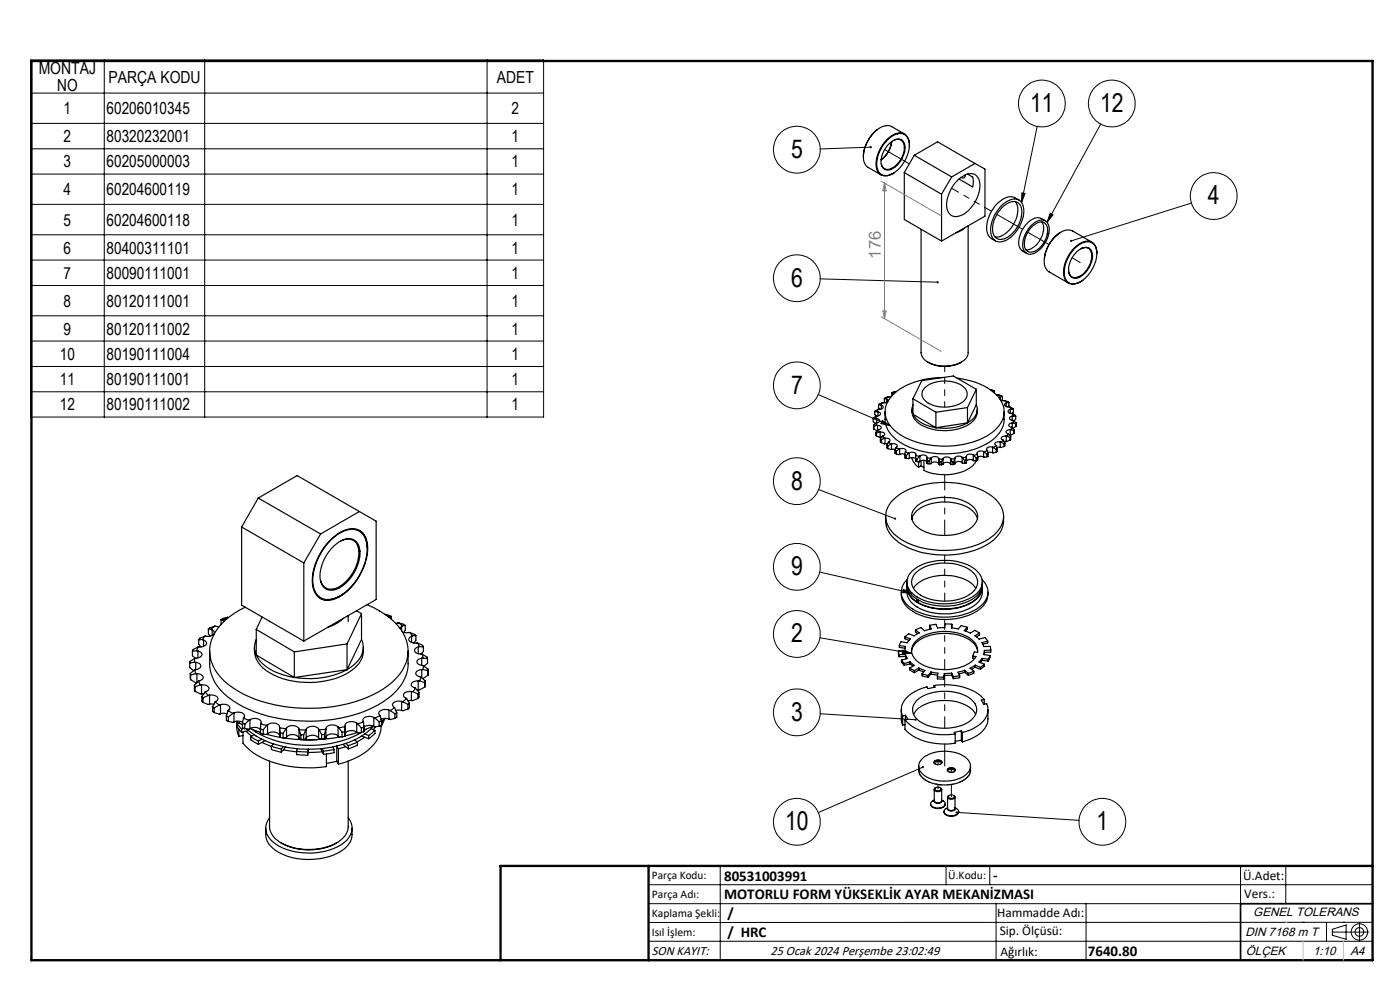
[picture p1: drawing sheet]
<svg xmlns="http://www.w3.org/2000/svg" width="297mm" height="210mm" viewBox="0 0 297 210" stroke-linecap="round" stroke-linejoin="round" font-family="sans-serif">
<g fill="none" stroke="#000" stroke-width=".25">
<path d="M186.1 27.5a7.9 7.9 0 0 0-2.9 5.7M188.2 29.8a3.1 3.1 0 0 1 3.9-1.2 4.1 4.1 0 0 1 .2 4.8 5.8 5.8 0 0 1-4.4 3.8 2.08 2.08 0 0 1-1.9-2.4 7.6 7.6 0 0 1 2.2-5zM188.5 30.6a2.32 2.32 0 0 1 2.9-.8 3.4 3.4 0 0 1 0 3.7 4.2 4.2 0 0 1-3.2 2.6 1.84 1.84 0 0 1-1.2-2.5l.6-1.8zM189.2 30a5.6 5.6 0 0 1-2.3 3.9 6.1 6.1 0 0 0 2.3-3.9zM189.7 36.7l-.4 .2M189.7 29.7a1.57 1.57 0 0 1 1.8 .3 1.57 1.57 0 0 1 .3 1.7 4.9 4.9 0 0 1-3.5 4.2l-.8-.2-.4-.5-.1-.5M191.8 36.6l7.9 4.6M191.8 36.6v10l7.9 4.5M191.9 28.4l-2.7-1.5a3.4 3.4 0 0 0-4 1.5 6.6 6.6 0 0 0-1.8 6.3l.8 .8 2.7 1.6M192.9 30.2v.6M192.9 30.2a2.09 2.09 0 0 0-1.2-1.9 2.09 2.09 0 0 0-2.2 .3 7.4 7.4 0 0 0-3.5 7.3 2.04 2.04 0 0 0 3.3 1M194 32.9l7.9 4.6"/>
<path d="M194 32.9l-2.2 3.7M194 32.9l4.9-2.8 7.9 4.6M201.9 37.5l-2.2 3.7M203 38.4a3.8 3.8 0 0 1 3.6-1.5 2.67 2.67 0 0 1 1.2 3.2 7.5 7.5 0 0 1-4 5.6 2.09 2.09 0 0 1-2.2-.2 2.09 2.09 0 0 1-.8-2.1 8.3 8.3 0 0 1 2.2-5zM204.7 37.1a.49 .49 0 0 1-.2 .6 .49 .49 0 0 1-.6-.1M205.2 36.9l1.1 .7 .2 .7-.2 1.3-2.9-1.6M206.8 34.7l2.2 1.2v10l-9.3 5.2M206.8 34.7l-4.9 2.8M199.7 41.2v9.9M204.8 48.3l-.8 .6-1.2 .5M205.4 47.9v26.9a2.42 2.42 0 0 1-1.7 2.1 7.4 7.4 0 0 1-7.7-.7l-.4-.6-.2-.7v-26.3M212.6 44a2.98 2.98 0 0 1 3.3-1 3.3 3.3 0 0 1 .5 3.9 5.5 5.5 0 0 1-4.2 3.9 1.95 1.95 0 0 1-1.6-2.5 7.1 7.1 0 0 1 2-4.3z"/>
<path d="M212.6 43.5a3.5 3.5 0 0 1 3.5-1.1 3.4 3.4 0 0 1 .9 3.9 6.9 6.9 0 0 1-4.5 5 2.01 2.01 0 0 1-2.4-2.3 8.1 8.1 0 0 1 2.5-5.5zM215.4 42.8a4.8 4.8 0 0 1-.6 5.2 4.2 4.2 0 0 1-3.7 2.3M216.2 42.4a2.87 2.87 0 0 0-4 .3 7.3 7.3 0 0 0-2.8 6.6l.6 1 1.2 .8M218.9 47.7a2.51 2.51 0 0 1 3-.8 3.4 3.4 0 0 1 .1 4 5 5 0 0 1-3.3 3 1.91 1.91 0 0 1-1.7-2.6 6.7 6.7 0 0 1 1.9-3.6zM219 48a2.05 2.05 0 0 1 2.8-.5 3.5 3.5 0 0 1-.3 3.9 3.4 3.4 0 0 1-3.3 2 1.91 1.91 0 0 1-.8-2.4l.7-1.8zM221.1 47.1a4.4 4.4 0 0 1-1.4 5l-1 .7-1 .2M221.8 46.8a2.52 2.52 0 0 0-3.8 .5 5.6 5.6 0 0 0-1.7 5.2l.6 .8 .9 .5M225 49.3a7.7 7.7 0 0 0-3.5 5.5M228.4 53.4a2.18 2.18 0 0 1 2.9-.6 3.7 3.7 0 0 1-.5 4.3 3.1 3.1 0 0 1-3.3 1.8 2.29 2.29 0 0 1-.6-3l.6-1.3zM229.4 52.7a1.45 1.45 0 0 1 1.5 0 1.45 1.45 0 0 1 .7 1.4 5 5 0 0 1-3.3 4.8l-.9-.2-.4-.4-.2-.5M229.7 59.5l-.7 .4M231.7 51.4l-4.2-2.4a3.4 3.4 0 0 0-3.8 1.4 6.9 6.9 0 0 0-1.9 6.3l.6 .9 4.3 2.4"/>
<path d="M232.7 53.3a2.07 2.07 0 0 0-1.1-2 2.07 2.07 0 0 0-2.2 .2 7.4 7.4 0 0 0-3.7 7.2 2 2 0 0 0 3.3 1.2M232.7 53.3a7.5 7.5 0 0 1-4.1 6.7 1.98 1.98 0 0 1-2.8-2 7 7 0 0 1 4.4-6.6 2.08 2.08 0 0 1 2.5 2.2M196.9 76.8a7.6 7.6 0 0 0 7 0M185.2 88.9v.6l.5 .3M185.3 90.2v.2M185.3 90.2v.8M185.3 90.4v.6M185.6 87.4v.5l.3 .4M185.8 88.8h.2M185.8 91.7l.1 .2M185.8 91.7l.1 .8M185.8 88.8l-.6 .1"/>
<path d="M185.9 89.7l.1 .5M185.9 88.3l-.1 .5M185.9 88.3l-.7 .4v.2M185.9 89.7l-.6 .5M185.9 92.5l.8 .3M185.9 91.9v.6M186 90.2h.2M186 88.8a.49 .49 0 0 1 .6 .5 .49 .49 0 0 1-.7 .4M186 90.2l-.7 .2M186 88.8v.9M186.1 87.3h.2M186.1 87.3l-.5 .1"/>
<path d="M186.2 90.2l.4 .1a.47 .47 0 0 1 .3 .6 .47 .47 0 0 1-.6 .3M186.2 90.2v1.2l-.9-.4M186.3 87.3a.45 .45 0 0 1 .5 .5 .45 .45 0 0 1-.5 .4l-.4 .1M186.3 87.3v.9M186.3 91.2l.2 .4M186.3 86.8l-.2 .5M186.3 86.8l-.7 .6M186.3 91.2l-.5 .5M186.4 85.9h.4M186.4 85.9v.6l.3 .3M186.5 91.6h.2M186.5 91.6l-.6 .3"/>
<path d="M186.7 91.6h.3a.48 .48 0 0 1 .7 .3 .48 .48 0 0 1-.4 .6l-.1 .1M186.7 92.8h.3M186.7 91.6v1.2M186.8 93.1l.1 .2M186.8 93.1v.6l.1 .2M186.8 85.9l.2 .1M186.9 93.9l.8 .2M186.9 93.3v.6M187 86l.3 .1a.61 .61 0 0 1-.2 .7 .61 .61 0 0 1-.7 0h-.1M187 86v.7M187.2 92.6l.4 .4M187.2 85.4l-.4 .5"/>
<path d="M187.2 85.4l-.8 .5M187.2 92.6l-.4 .5M187.6 93l-.7 .3M187.6 84.6h.4M187.6 84.6v.5l.2 .3M187.7 92.9a.64 .64 0 0 1 .8 0 .64 .64 0 0 1 .2 .7l-.2 .2M187.7 92.9l-.1 .1M187.7 87.3a6.3 6.3 0 0 0 3.7 6.8 19.6 19.6 0 0 0 18.5-.3 6.2 6.2 0 0 0 3.1-6.5M187.7 94.1h.6M187.7 92.9v1.2M188 84.6l.1 .1M188.1 84.7l.2 .2a.87 .87 0 0 1-1.1 .5"/>
<path d="M188.1 84.7v.7M188.1 94.4l.2 .2M188.1 94.4v.6l.2 .2M188.3 95.2l.8 .1M188.3 94.6v.6M188.4 84.2l-.4 .4M188.4 84.2h.5M188.4 84.2l-.8 .4M188.5 93.8l.5 .4M188.5 93.8l-.4 .6M189 94.2l-.7 .4M189.1 94.2a.77 .77 0 0 1 1.2 .5l-.2 .3"/>
<path d="M189.1 94.2h-.1M189.1 95.3h.9M189.1 94.2v1.1M189.2 83.4h.3M189.2 83.4v.5M189.5 83.4l.1 .1M189.6 83.5h.1M189.6 83.5v.1M189.9 95.6l.2 .1M189.9 95.6v.6l.2 .1M190.1 83l-.6 .4M190.1 83v.1"/>
<path d="M190.1 83l-.9 .4M190.1 95l.6 .3M190.1 95l-.2 .6M190.1 96.3l.8 .1M190.1 95.7v.6M190.7 95.3l-.6 .4M190.9 95.2a.9 .9 0 0 1 1.3 .5l-.1 .2M190.9 95.2l-.2 .1M190.9 96.4l.7-.1 .3 .1M190.9 95.2v1.2M191.9 96.5l.3 .2M191.9 96.5v.6l.3 .1"/>
<path d="M192.1 95.9l.7 .3M192.1 95.9l-.2 .6M192.2 97.2h.7M192.2 96.7v.5M192.8 96.2l-.6 .5M192.9 96.1a.79 .79 0 0 1 .9-.2 .79 .79 0 0 1 .5 .7M192.9 96.1l-.1 .1M192.9 97.2l.9-.1 .4 .2M192.9 96.1v1.1M193.4 97.1l.5 1 1 1M193.5 86.8a3.5 3.5 0 0 0 2.5 3.6 10.3 10.3 0 0 0 10.3-1l.8-1.1 .2-1.5M193.7 85.9l-.2 .7 .2 1.3"/>
<path d="M193.7 87.9a6.3 6.3 0 0 0 4.8 2.8M193.7 84.6l4.8 2.8M193.7 84.6v3.3M193.7 87.9l4.8 2.8M194.2 97v.9h.4M194.3 96.6l.8 .2M194.3 96.6l-.1 .7 .4 .1M194.6 97.4v.5M194.9 98v1.1M195.1 96.8l-.5 .6M195.2 96.7a.93 .93 0 0 1 1.5 .3l-.1 .1M195.2 96.7l-.1 .1"/>
<path d="M195.2 97.9a1.06 1.06 0 0 1 1.4 .1M195.2 97.9h-.6M195.2 96.7v1.2M195.4 97.7v1.1M195.4 98.8l.6 .4M195.4 98.8l-.5 .3M196 97.6v2.2a10.6 10.6 0 0 0 10-.7l1.2-1.4M196.1 82.4a6.8 6.8 0 0 1 8.6-.1 1.99 1.99 0 0 1-.8 3.2 7.2 7.2 0 0 1-7.6-.5 1.76 1.76 0 0 1-.2-2.6zM196.6 97.1l.9 .1M196.6 97.1v1.2M196.6 97.1l.1 .7M196.6 98.2l.1 .1"/>
<path d="M196.7 97.8h.4M196.7 98.3l.4 .1M196.7 97.8v.5M197.1 97.8v.6M197.5 97.2l-.4 .6M197.6 97.1a1.04 1.04 0 0 1 1.5 .2M197.6 97.1l-.1 .1M197.6 98.3a1.08 1.08 0 0 1 1.5 .1M197.6 98.3l-.5 .1M197.6 97.1v1.2M198.5 87.4v3.3M199.1 97.4h.9"/>
<path d="M199.1 97.3v.1M199.1 98.4l.3 .2M199.1 97.4l.3 .6M199.1 97.3v1.1M199.4 98h.3M199.4 98.6h.3M199.4 98v.6M199.7 98v.6M200 97.4l-.3 .6M200.1 97.3l-.1 .1M200.1 98.5l-.4 .1M200.1 97.3v1.2"/>
<path d="M200.1 80.1a16.4 16.4 0 0 0-10.3 3.3 5 5 0 0 0 .3 8.2 18.3 18.3 0 0 0 14.4 2.7 11.7 11.7 0 0 0 7.8-4.5 4.7 4.7 0 0 0-1.2-6.3 14.3 14.3 0 0 0-8-3.3M201.6 97.3l.1 .1M201.6 97.3a1.1 1.1 0 0 0-1.5 0M201.6 98.4a1.03 1.03 0 0 0-1.5 .1M201.6 98.4l.4 .2M201.6 97.3v1.1M201.7 97.4l.3 .6M202 98h.4M202 98v.6M202.4 98.5l-.4 .1M202.4 98v.5M202.5 97.3l-.8 .1"/>
<path d="M202.5 97.3l-.1 .7M202.6 97.2l-.1 .1M202.6 98.3l-.2 .2M202.6 97.2v1.1M204.1 97l.1 .1M204.1 97a1.05 1.05 0 0 0-1.5 .2M204.1 98.2a1.01 1.01 0 0 0-1.5 .1M204.1 98.2l.5 .1M204.1 97v1.2M204.2 97.1l.4 .6M204.6 97.7v.6M205 97.6l-.4 .1"/>
<path d="M205 98.2l-.4 .1M205 97.6v.6M205 97l-.8 .1M205 97v.6M205 98.1v.1M205 97.1v1M205.2 89.7a10.8 10.8 0 0 1-6.7 1M205.2 86.5l-6.7 .9M205.2 86.5v3.2M205.2 89.7l-6.7 1M206.5 96.5l.1 .1M206.5 96.5a.87 .87 0 0 0-1.5 .4v.1"/>
<path d="M206.5 97.7a1.04 1.04 0 0 0-1.5 .1M206.5 97.7h.6M206.5 96.5v1.2M206.6 96.6l.5 .5M207.1 97.1v.6M207.1 85.9a3 3 0 0 1-1.9 3.8M207.1 82.6l-4.9-2.8-6.7 .9-1.8 3.9M207.1 82.6l-1.9 3.9M207.1 82.6v3.3M207.1 85.9l-1.9 3.8M207.4 96.4l-.8 .2M207.4 96.4v.6l-.3 .1"/>
<path d="M207.4 97.6h.1M207.4 97.6l-.3 .1M207.4 96.9v.7M208.7 95.8l.1 .1M208.7 95.8a.86 .86 0 0 0-1.4 .5l.1 .1M208.7 96.9l-.7-.1-.6 .2M208.7 95.8v1.1M208.8 95.9l.5 .4M209.3 96.9h-.6M209.3 96.3v.6M209.5 95.6l-.7 .3M209.5 95.6l.1 .6"/>
<path d="M209.6 96.2l-.3 .1M209.6 96.2v.6l-.3 .1M210 82.7l.9 .2M210.2 82.8l.5 .2M210.6 94.9h.1M210.6 94.9a.84 .84 0 0 0-1.3 .4l.2 .3M210.6 96l-.5-.1-.5 .2M210.6 94.9v1.1M210.7 83l-.1 .1M210.7 94.9l.6 .4M210.9 82.9l-.2 .1M210.9 82.9v.4"/>
<path d="M211.3 94.6l-.6 .3M211.3 94.6l.3 .6M211.3 95.9l-.7 .1M211.3 95.3v.6M211.6 95.2l-.3 .1M211.6 95.2v.6l-.3 .1M211.8 83.7l-.3 .1M211.8 83.7l.5 .4M211.8 83.7l.9 .4M212.2 84.2l-.2 .2M212.2 93.8h.2M212.2 93.8h-.7a.4 .4 0 0 0-.4 .3 .4 .4 0 0 0 .2 .4v.1"/>
<path d="M212.2 94.9h-.7M212.2 84.2v.6M212.2 93.8v1.1M212.3 84.9l.9 .1M212.3 84.1l-.1 .1M212.4 93.8l.6 .3M212.7 84.1h-.4M212.7 84.1v.6l-.2 .3M212.8 93.4l-.4 .4M212.8 93.4l.4 .6M213 93.7h.5M213 94.7l-.8 .2"/>
<path d="M213 94.1v.6M213.2 94l-.2 .1M213.2 94v.6l-.2 .1M213.2 85l.4 .4M213.2 85l.8 .4M213.5 85.5l-.4 .2a.68 .68 0 0 0 1 .6h.1M213.5 92.5h.1M213.5 92.5h-.5a.43 .43 0 0 0-.6 .4 .43 .43 0 0 0 .4 .5M213.5 85.5v.7M213.5 92.5v1.2M213.6 85.4l-.1 .1M213.6 92.5l.7 .3"/>
<path d="M213.6 85.4h.4M214 92.1l-.4 .4M214 92.1l.4 .5M214 85.4v.6l-.2 .3M214.1 92.3h.2M214.2 86.3l.3 .5M214.2 86.3l.8 .5M214.3 93.4l-.8 .3M214.3 92.8v.6M214.3 86.8l-.4 .4v.2l.3 .3h.4M214.3 91.1h.2M214.3 91.1l-.4 .1a.45 .45 0 0 0-.4 .5 .45 .45 0 0 0 .5 .4"/>
<path d="M214.3 86.8v.9M214.3 91.1v1.2M214.4 92.6l-.1 .2M214.4 92.6l-.1 .8M214.5 86.8h-.2M214.5 86.8h.5M214.5 91.1l.6 .3M214.6 87.7h.2M214.7 90.7l-.2 .4M214.7 90.7l.5 .4M214.7 88.3a.5 .5 0 0 0-.5 .5 .5 .5 0 0 0 .7 .4h.1M214.7 89.7h.2"/>
<path d="M214.7 89.7h-.2a.45 .45 0 0 0-.5 .5 .45 .45 0 0 0 .6 .4l.1 .1M214.7 88.3v.9M214.7 89.7v1M214.8 87.7l.1 .5M214.8 87.7l.6 .4 .1 .2M214.9 88.2l-.2 .1M214.9 88.2l.6 .1M215 89.2l-.1 .5M215 89.2l.5 .5M215 86.8v.6l-.4 .3M215.1 91.9l-.8 .4M215.1 91.4v.5"/>
<path d="M215.2 91.1l-.1 .3M215.2 91.1l-.1 .8M215.5 88.3v.6l-.4 .4M215.5 89.7v.1l-.6-.1M215.5 90.2v.2M215.5 89.7v.7M215.5 90.4l-.6 .4M51.3 111.8l13.2 7.6M51.3 111.8v16.6l13.2 7.6M54.8 105.6l13.2 7.7M54.8 105.6l-3.5 6.2M54.8 105.6l8.2-4.7 13.2 7.6"/>
<path d="M64.5 119.4v16.6M68 113.3l-3.5 6.1M69.9 114.7a6.7 6.7 0 0 1 5.4-2.5 3.5 3.5 0 0 1 2.7 3.7 12.7 12.7 0 0 1-6.7 11.1 3.3 3.3 0 0 1-5-3.1 12.4 12.4 0 0 1 3.6-9.2zM70.3 114.4a5.8 5.8 0 0 1 5.3-2 3.9 3.9 0 0 1 2.3 4.3 12.4 12.4 0 0 1-6.7 10.2 3.2 3.2 0 0 1-4.7-2.6 12.4 12.4 0 0 1 3.8-9.9zM70.8 115.8a4.3 4.3 0 0 1 3.9-1.4 3.2 3.2 0 0 1 1.6 3.9 8.6 8.6 0 0 1-5.5 6.9 2.55 2.55 0 0 1-2.9-3 9.3 9.3 0 0 1 2.9-6.4zM72.4 114.7a2.41 2.41 0 0 1 2.6-.1 2.41 2.41 0 0 1 1.1 2.3 8.8 8.8 0 0 1-5 7.9 2.28 2.28 0 0 1-3.1-1.7M76.2 112.5a3.9 3.9 0 0 1 1.7 3.1M76.2 108.5l3.6 2.1v16.6l-15.3 8.8M76.2 108.5l-8.2 4.8M77.9 115.7v.5M187.9 109.5a6.3 6.3 0 0 0 4.1 6.3 19.3 19.3 0 0 0 17.8-.5 6 6 0 0 0 3.1-5.8M189.6 105.9a16.3 16.3 0 0 1 12-3.5 14.2 14.2 0 0 1 10.2 4.2 4.7 4.7 0 0 1-.9 6.8 17.5 17.5 0 0 1-13.1 3.2 12.8 12.8 0 0 1-9-4.4 4.6 4.6 0 0 1 .8-6.3z"/>
<path d="M193.5 110a4.5 4.5 0 0 1 3.5-3 10.3 10.3 0 0 1 9.3 1.4l.7 .7 .3 .9M194.5 107.4a10.2 10.2 0 0 1 11.8 0 2.75 2.75 0 0 1-.4 4.6 10.4 10.4 0 0 1-11.4-.3 2.67 2.67 0 0 1 0-4.3zM40.8 138.1v1l.6 .5M41.3 139.6l-.1 .9M41.3 139.6l-1 .7v.3M41.7 138l.3 .1M41.7 138l-.9 .1M42 138.1a.74 .74 0 0 1 .9 .7 .74 .74 0 0 1-.9 .8h-.7M42 138.1v1.5M42.1 137.2l-.4 .8M42.1 137.2l-1.1 .6-.2 .3M42.2 135.7v1l.4 .5"/>
<path d="M42.9 135.7l.3 .1M42.9 135.7h-.7M43.2 135.8a.69 .69 0 0 1 .6 .7 .69 .69 0 0 1-.7 .7h-1M43.2 135.8v1.3M43.5 134.9l-.6 .8M43.5 134.9l-1.1 .5-.2 .3M44.2 133.4l.6 .1M44.2 133.4v1l.3 .5M44.5 138.1a10 10 0 0 0 1.6 7.5 20.3 20.3 0 0 0 12.3 6.7 33.6 33.6 0 0 0 20.7-2.2 12.4 12.4 0 0 0 7.3-7.8l.2-.9v-3.3M44.8 133.5l.2 .1M45 133.6a.61 .61 0 0 1 .5 .7 .61 .61 0 0 1-.6 .5l-.7 .2-.7-.1M45 133.6v1.2"/>
<path d="M45.6 132.8l-.8 .7M45.6 132.8l.9 .2M45.6 132.8l-1.1 .4-.3 .2M46.9 131.4l.4 .1M46.9 131.4v1M47.3 131.5l.2 .1M47.5 131.6l.1 .2M47.5 131.6v.2M48.3 130.9l-1 .6M48.3 130.9l.2 .1M48.3 130.9l-1.4 .5M54 137.3a5.5 5.5 0 0 0 3.3 5.5 17.8 17.8 0 0 0 16.7-.2 5.5 5.5 0 0 0 3.1-5.3"/>
<path d="M54.4 135.6a3.8 3.8 0 0 0 0 3.4M54.4 139a8.9 8.9 0 0 0 5.8 4.2l2.2 .5M54.4 133.5l8 4.8M54.4 133.5v5.5M54.4 139l8 4.7M55.6 130.9l-1.2 2.6M57.2 131.8v.1M62.4 138.3v5.4M71.7 126.6l-.5 .3a3.7 3.7 0 0 1-3.3 0M72.8 126l-1 .6M72.8 131.2l-1.2 .9-2.1 1M73.6 136.6l-11.2 1.7"/>
<path d="M73.6 136.6v5.5M73.9 130.6v1.3M75.6 129.5l1.1 .7M76.7 135.6a4.4 4.4 0 0 1-1.6 5.4l-1.5 1.1M76.7 130.2l-3.1 6.4M76.7 130.2v5.4M76.7 135.6l-3.1 6.5M77.9 128.3a14.6 14.6 0 0 1 8 6.8 7.7 7.7 0 0 1-1.9 8.8 24 24 0 0 1-14.7 6.2 30.8 30.8 0 0 1-19.8-4.2 9.2 9.2 0 0 1-4.9-9.3 12.4 12.4 0 0 1 7.4-7.8M81.6 130.3l1.4 .5M81.9 130.4l.8 .5M82.7 130.9l-.1 .1M83 130.8l-.3 .1"/>
<path d="M83 130.8v.6M84.6 132.1l-.6 .1M84.6 132.1l.8 .6M84.6 132.1l1.4 .6M85.2 132.9l-.4 .4M85.2 132.9v.9M85.4 132.7l-.2 .2M85.4 134.1l1.5 .1M86 132.7h-.6M86 132.7v1l-.3 .5M86.9 134.2l.6 .7M86.9 134.2l1.1 .4 .2 .3"/>
<path d="M87.3 135a.67 .67 0 0 0-.4 1 1.87 1.87 0 0 0 1.6 .4h.1M87.3 135v1.3M87.5 134.9l-.2 .1M87.5 134.9h.7M88.2 134.9v.9l-.4 .6M88.6 136.4l.4 .8M88.6 136.4l1.1 .5 .1 .3M88.7 137.3a.74 .74 0 0 0-.7 .8 .74 .74 0 0 0 .9 .6h.4M88.7 137.3v1.4M89 137.2l-.3 .1M89 137.2h.8M89.3 138.7l.3 .1"/>
<path d="M89.5 139.6a.78 .78 0 0 0-.8 .3 .78 .78 0 0 0-.1 .8l1.2 .5M89.5 139.6v1.5M89.6 138.8l.1 .8M89.6 138.8l1 .6 .1 .3M89.7 139.6h-.2M89.7 139.6l1 .1M89.8 137.2v1l-.5 .5M90.7 139.7v1l-.8 .6M190.6 138.1l.1 .8M190.6 138.1l.1 1.2M190.7 138.9v.4M190.8 136.9l1.3 .2-.2 .9"/>
<path d="M190.8 136.9v.4l1.2 .2M191.2 125.6a4.4 4.4 0 0 0 2.5 4.1 13.9 13.9 0 0 0 14.1-.4 4.1 4.1 0 0 0 1.8-3.7M191.9 138h.1M191.9 138l-1.3 .1M192 135.1l1.1 .4-.7 .8-1.3-.2-.3 .8M192 135.1v.4l.8 .3M192.1 138.8l.4 .9-1.3 .3M192.1 139.2l.2 .5M192.1 138.8v.4M192.1 138.8l-1.4 .1M192.1 139.2l-1.4 .1M192.4 123.5a3.8 3.8 0 0 0 2.4 3.8 12.2 12.2 0 0 0 11.9-.5 3.6 3.6 0 0 0 1.7-3.3"/>
<path d="M192.4 124.6a4.3 4.3 0 0 0 3.3 4.7 11.6 11.6 0 0 0 11.7-1.4l.6-.8 .3-.8 .1-1.7M192.4 124.3a3.9 3.9 0 0 0 2.4 3.6 12.3 12.3 0 0 0 11.9-.5 3.5 3.5 0 0 0 1.7-3.1M192.4 122.9a3.5 3.5 0 0 0 .3 5.6 13.4 13.4 0 0 0 12 1.8 6.4 6.4 0 0 0 4.8-4 3.6 3.6 0 0 0-1.1-3.4M192.5 124.8a4.5 4.5 0 0 0 3.3 3.5 11.8 11.8 0 0 0 11.2-1.2l.9-1.2 .4-1.1M193.4 138.2a4.2 4.2 0 0 1 3.3-3.2 10.2 10.2 0 0 1 9.8 1.4l.6 .8 .3 1M193.6 121a11.8 11.8 0 0 1 13.3-.2 3.2 3.2 0 0 1-.4 5.7 12.3 12.3 0 0 1-12.4-.2 3.2 3.2 0 0 1-.5-5.3zM193.8 124.8a7.3 7.3 0 0 1 5.9-2.7 8.9 8.9 0 0 1 7 2.2l.3 .5M194.1 121.7a9.8 9.8 0 0 1 9.1-1.9 5.4 5.4 0 0 1 4.1 3.1 3.1 3.1 0 0 1-1.9 3.4 10.7 10.7 0 0 1-10.6-.4 2.75 2.75 0 0 1-.7-4.2zM194.2 133.6l.8 .7-1.1 .6-1.1-.5-.8 .7M194.2 133.6v.4l.5 .4M194.3 136a9.9 9.9 0 0 1 9.2-1.6 4.9 4.9 0 0 1 3.9 3.2v.8l-.7-.1-.3 .9 .6 .1a7.2 7.2 0 0 1-5.6 2.7 9.5 9.5 0 0 1-7.2-2.1 2.58 2.58 0 0 1 .1-3.9zM194.5 127.1l.2 .1a.25 .25 0 0 1 .1 .2 .25 .25 0 0 1-.2 .3l-.1-.4z"/>
<path d="M197.2 132.6l.4 .8-1.5 .4-.7-.7-1.2 .5M197.2 132.6l.2 .8M201.9 132.4h-1.3l-.2 .7-1.3 .1h-.2l-.4-.8-1.3 .2M201.9 132.4l-.1 .8 1.5 .2 .6-.7 1.3 .4M201.9 132.4v.8M205.2 133.1l-.6 .7 1.2 .5 1-.6 1 .6M205.2 133.1v.3l-.4 .5M206.4 139.2v.4l.4 .1M207.8 134.3l-1 .6 .9 .7 1.3-.4 .6 .8M207.8 134.3v.4l-.6 .4M208.3 139.7l-.6 .7 1.1 .5M208.3 139.7l1.4 .1"/>
<path d="M208.3 139.7v.3M208.8 138.4v.5M208.8 138v.4M209.6 136l-1.3 .3 .4 .9 1.4-.1 .1 .8M209.6 136v.4l-1.1 .3M209.7 139.8v.5M210 139.1l-.3 .7M210 139.1v.4l-.3 .8M210.2 137.9l-1.4 .2-.1 .7 1.3 .3M210.2 137.9v.4l-1.4 .1M40.3 140.6v1l.8 .7M40.4 142.9v.3"/>
<path d="M40.4 142.9v1.3M40.4 143.2v1M41.2 140.5h.3M41.2 145.4l.2 .3M41.2 145.4v1l.2 .2M41.2 140.5l-.9 .1M41.3 142.1l.2 .8M41.3 142.1l-.9 .8M41.4 146.6l1.4 .6M41.4 145.7v.9M41.5 142.9h.3M41.5 142.9l-1.1 .3"/>
<path d="M41.5 140.5a.81 .81 0 0 1 .9 .2 .81 .81 0 0 1 .1 .9l-.5 .3-.7 .2M41.5 140.5v1.6M41.8 142.9a1.02 1.02 0 0 1 1.3 1l-.4 .4-.6 .2M41.8 142.9v1.9h-.3l-1.1-.6M42.1 144.5l.4 .8M42.1 144.5l-.9 .9M42.5 145.3h.3M42.5 145.3l-1.1 .4M42.8 145.3h.4a.84 .84 0 0 1 1 1l-.7 .5M42.8 147.2h.5M42.8 145.3v1.9M42.8 147.7l.3 .3"/>
<path d="M42.8 147.7v1l.3 .3M43.1 149l1.1 .4h.3M43.1 148v1M43.5 146.8l.7 .7M43.5 146.8l-.7 .9M44.2 147.5l-1.1 .5M44.5 147.5h.8a.9 .9 0 0 1 .9 .9l-.6 .5M44.5 147.5h-.3M44.5 149.4h.9M44.5 147.5v1.9M45.1 149.9l.3 .3M45.1 149.9v1l.3 .3"/>
<path d="M45.4 151.2l1.1 .3 .3-.1M45.4 150.2v1M45.6 148.9l.9 .7M45.6 148.9l-.5 1M46.5 149.6l-1.1 .6M46.8 149.5l.3-.1a1.16 1.16 0 0 1 1.6 1l-.3 .4M46.8 149.5l-.3 .1M46.8 151.4h1.4M46.8 149.5v1.9M47.9 151.3l.2 .2M48 151.8l.4 .3M48 151.8v1l.4 .2"/>
<path d="M48.4 150.8l1 .5M48.4 150.8l-.4 1M48.4 153l1 .2 .2-.1M48.4 152.1v.9M49.4 151.3l-1 .8M49.6 151.2a1.47 1.47 0 0 1 2.3 .8l-.3 .3M49.6 151.2l-.2 .1M49.6 153.1l.8-.1 1.1 .2M49.6 151.2v1.9M50.1 153l1.3 .8M50.2 153.1a6.6 6.6 0 0 0 .5 3.1M50.3 153.4l1 1.2"/>
<path d="M50.3 153.4v.7l1 1.3M50.7 153.3h.1M50.7 154.6v1.6M50.7 153.3l-.4 .1M51.3 154.6v.8M51.4 153.4l.5 .2M51.4 153.4v1l.5 .2M51.5 155.3v2.3a15.7 15.7 0 0 0 9.8 5l4 .3 4-.3v-2.7M51.5 156l-.8 .2M51.6 152.3l1.2 .5M51.6 152.3l-.2 1.1M51.8 154.5l-.5 .1"/>
<path d="M51.9 154.6h1.1M51.9 153.6v1M52.2 155.1l1.2 1.1M52.7 155l-1.4 .4M52.8 152.8l-.9 .8M53 152.7a1.64 1.64 0 0 1 2.4 .5l-.1 .4M53 152.7l-.2 .1M53 154.6l1.1-.3 1.1 .4M53 152.7v1.9M53.1 154.5l2.1 .9M53.2 156.3l1.6 .9M53.2 156.3v.6l1.6 1"/>
<path d="M53.4 154.7a22.5 22.5 0 0 0 16.9 3l3.6-1 2.7-1.3M53.9 155.8l-.7 .5M54.8 157.2v.7M55.2 154.2l.1 1.4M55.3 155.6l.5 .1M55.3 153.6l1.3 .3M55.3 153.6v1l.5 .2M55.3 155.5v.1M55.5 157.5l2.1 .8M55.5 156.8l-.7 .4M55.8 155.7l.8 .1M55.8 154.8v.9"/>
<path d="M56.2 157.1l-1.4 .8M56.6 155.8l2.8 .6M56.6 153.9l-.8 .9M56.8 153.7a1.56 1.56 0 0 1 2.5 .6v.1M56.8 153.7l-.2 .2M56.8 155.6a1.86 1.86 0 0 1 2.5 .3M56.8 155.6l-.2 .2M56.8 153.7v1.9M57.6 158.3l2.1 .6M57.6 158.3v.7l2.1 .6M58 157.8l-.4 .5M59.3 154.4l1.4 .2"/>
<path d="M59.3 154.4v1.9l.2 .1M59.3 154.4l.2 1.1M59.5 155.5l.5 .1M59.5 156.4l.5 .1M59.5 155.5v.9M59.7 158.9v.7M60 155.6v.9M60.1 159.1l2.8 .4M60.1 158.4l-.4 .5M60.6 158.5l-.9 1.1M60.7 154.6l-.7 1M60.8 154.4a1.75 1.75 0 0 1 2.6 .2"/>
<path d="M60.8 154.4l-.1 .2M60.8 156.3a1.71 1.71 0 0 1 2.6 .3M60.8 156.3l-.1 .2h-.7M60.8 154.4v1.9M62.9 159.4l2.4 .1M62.9 159.4v.7l2.4 .1M63 158.8l-.1 .6M63.4 154.6l.1 .2M63.4 156.6l.4 .2M63.4 154.6v2M63.5 154.8l1.4 .1M63.5 154.8l.3 1.1"/>
<path d="M63.7 156.9h3.6M63.8 155.9h.6M63.8 156.8h.6M63.8 155.9v.9M64.4 155.9v.9M64.9 154.9l-.5 1M64.9 154.7v.2M64.9 156.6v.2h-.5M64.9 154.7v1.9M65.3 159.5v.7M65.4 158.9l-.1 .6M65.5 158.9l-.2 1.3"/>
<path d="M67.6 154.6l.1 .2M67.6 154.6a1.71 1.71 0 0 0-2.7 .1M67.6 156.6a1.71 1.71 0 0 0-2.7 0M67.6 156.6l.6 .2M67.6 154.6v2M67.7 154.8l.5 1M68.1 158.8l.5 1.2M68.2 155.8v1M68.4 159.4l-3 .2M68.4 158.8l.2 .5M68.6 159.3v.7M68.8 155.8h-.6"/>
<path d="M68.8 156.7l-.6 .1M68.8 155.8v.9M69.1 154.7l-1.4 .1M69.1 154.7l-.3 1.1M69.1 154.5v.2M69.1 156.4v.2l-.3 .1M69.1 154.5v1.9M70.6 158.4l.3 .6M70.9 159l-2.3 .3M70.9 159v.7l-2.3 .3M71.7 154.2l.2 .2M71.7 154.2a1.83 1.83 0 0 0-2.5 .1l-.1 .2"/>
<path d="M71.7 156.1a1.83 1.83 0 0 0-2.5 .1l-.1 .2M71.7 156.1l.2 .2h.7M71.7 154.2v1.9M71.8 158.8l-.4-.6v3.3M71.8 158.8v3.3M71.9 154.4l.7 .9M72.2 156.3a36.2 36.2 0 0 1-12.1 .2M72.6 155.3v1M72.7 157.9l1.2 .9M73.1 155.2l-.5 .1M73.1 156.2l-.5 .1M73.1 155.2v1"/>
<path d="M73.2 154.1l-1.3 .3M73.2 154.3v1.8M73.2 154.1l-.1 1.1M73.3 158.4l-1.5 .4M73.3 157.7l.6 .5M73.6 142.1a18 18 0 0 1-11.2 1.6M73.6 142.1l-11.2 1.6M73.9 158.2v.6M75.2 156.9l.6 .5M75.7 153.4l.1 .1M75.7 153.4a1.83 1.83 0 0 0-2.5 .3v.4M75.7 155.3a1.93 1.93 0 0 0-2.5 .2"/>
<path d="M75.7 155.3l.1 .1h.9M75.7 153.4v1.9M75.8 155.4l-2.7 .8M75.8 157.4l-1.9 .8M75.8 157.4v.7l-1.9 .7M75.8 153.5l.9 .9M76.7 154.4v1M76.7 156.1l1.5 .6M77.1 153.2l-1.3 .3M77.1 153.2l.1 1.1M77.2 154.3l-.5 .1M77.2 154.3v.9l-.5 .2"/>
<path d="M77.2 153.9v1.3M77.4 156.4l-1.6 1M77.4 155.7l.8 .3M77.6 154.7l-.4 .3M78.2 156v.7M78.7 154.6l.9 .3M79.1 154l-1.9 .9M79.2 154a15.2 15.2 0 0 1-8.9 4.5 22.6 22.6 0 0 1-16.8-3l-1.1-.9M79.3 152.2l.2 .1M79.3 152.2a1.63 1.63 0 0 0-2.3 .6l.1 .4M79.3 154.1l-1.1-.2-1 .3M79.3 152.2v1.9"/>
<path d="M79.5 152.3l.9 .8M79.6 154.9l-1.4 1.1M79.6 154.9v.7l-1.4 1.1M79.7 154.2l-.5 .6M80.4 154l-.9 .2-.2-.1M80.4 153.1v.9M80.6 151.8l-1.1 .5M80.6 151.8l.3 1.1M80.9 153.9a6.5 6.5 0 0 1-2.9 5.3 16.7 16.7 0 0 1-6.2 2.9M80.9 152.9l-.5 .2M80.9 153.8l-.5 .2M80.9 152.9v.9"/>
<path d="M80.9 153.2h.1M80.9 153.8h.1M81 153.2v.6M81.1 152.9l-.1 .3M81.6 152.6l-.6 1.2M81.8 152.4l-.9 .6M82.5 150.6l.3 .1M82.5 150.6a1.43 1.43 0 0 0-2.1 .8l.2 .4M82.5 152.5l-.8-.1-.9 .2M82.5 150.6v1.9M82.8 150.7l1 .7M83.7 150.1l-.9 .6"/>
<path d="M83.7 150.1l.5 1.1M83.8 152.4l-1 .2-.3-.1M83.8 151.4v1M84 150.7h1.2M84.2 151.2l-.4 .2M84.2 151.2v.9l-.4 .3M85.2 148.8l.3 .1M85.2 148.8h-1.2a.67 .67 0 0 0-.7 .4 .67 .67 0 0 0 .2 .8l.2 .1M85.2 148.8v1.9M85.5 148.9l1 .5M86.3 148.2l-.8 .7M86.3 148.2l.6 .9"/>
<path d="M86.5 150.4l-1 .4-.3-.1M86.5 149.4v1M86.9 149.1l-.4 .3M86.9 149.1v1l-.4 .3M87.3 146.7h.3M87.3 146.7h-.4a.88 .88 0 0 0-1 .2 .88 .88 0 0 0-.1 1l.5 .3M87.3 148.6h-.8M87.3 146.7v1.9M87.6 146.7l1.1 .5M88.1 146l-.5 .7M88.1 146l.8 .9M88.4 146.3h.3"/>
<path d="M88.7 148.2l-1.1 .4h-.3M88.7 147.2v1M88.7 144.4h.3M88.7 144.4l-.4 .1a.81 .81 0 0 0-.8 .2 .81 .81 0 0 0-.2 .8l.8 .5M88.7 144.4v1.9M88.9 146.9l-.2 .3M88.9 146.9v1l-.2 .3M89 144.4l1.1 .4M89.3 143.6l-.3 .8M89.3 143.6l.9 .9M89.5 142.1h-.4a.81 .81 0 0 0-.8 1l1 .5M89.5 142.1v1.6"/>
<path d="M89.7 142l-.2 .1M89.7 142l1.1 .3M89.8 141.2l-.1 .8M89.8 141.2l1 .7M90.1 145.8l-1.1 .5h-.3M90.1 144.8v1M90.2 144.5l-.1 .3M90.2 144.5v.9l-.1 .4M90.8 142.3v1M90.8 143.3l-1.1 .6M90.8 141.9v.4M90.8 141.9v1.4"/>
<path d="M191.2 150.6a5.5 5.5 0 0 0 .3 3.2M191.2 140l.6 .7M191.2 140v.4l.6 .7M191.5 151.9v1.9M191.8 140.7v.4M192 152.7a10.6 10.6 0 0 0 8.2 3.1l2.4-.1M192 152.7v2a11.3 11.3 0 0 0 9 3.1l1.6-.2v-1.9M192 153.7l-.5 .1M192.1 151.7l.5 .9-.6 .1M192.1 151.7l-.6 .2M192.1 151.7v1M193 141.7l1 .6"/>
<path d="M193 141.7v.4l1 .6M193.1 140.4l.9 .7-1 .6M193.1 140.8l.5 .5M193.1 140.4l-1.3 .3M193.1 140.4v.4M193.1 140.8l-1.3 .3M193.8 151.5a6.7 6.7 0 0 1 5.9-2.9 8.6 8.6 0 0 1 6.9 2.2l.4 .7M194 142.3v.4M194.6 148.5a10.1 10.1 0 0 1 11.2-.3 2.76 2.76 0 0 1-.2 4.9 10.2 10.2 0 0 1-10.9-.4 2.66 2.66 0 0 1-.1-4.2zM194.9 141.7l1.3 .5-.6 .7M194.9 142.1l1 .4M194.9 141.7l-.9 .6"/>
<path d="M194.9 141.7v.4M194.9 142.1l-.9 .6M195.6 142.9l1.3 .4M195.6 142.9v.5l1.3 .3M196.9 143.3v.4M197.5 142.5l1.5 .3-.1 .8M197.5 143l1.4 .2M197.5 142.5l-.6 .8M197.5 142.5v.5M197.5 143l-.6 .7M198.2 145.4l.2 .4-1.5 .3-.3-.4a7.3 7.3 0 0 0-5.3 3.8l-.1 .5a2.86 2.86 0 0 0 .3 1.9M198.2 145.4a13.1 13.1 0 0 1 9.8 2.2l.8 .8"/>
<path d="M198.2 145.4v.4M198.9 143.6h1.3M198.9 143.6v.4l1.3 .1M200.2 143.6v.5M200.3 142.9l-.1 .7M200.3 142.9v.4M200.3 143.3l-.1 .8M201.9 142.8l-1.6 .1M201.9 143.2l-1.6 .1M201.9 142.8l.3 .7M201.9 142.8v.4M201.9 143.2l.3 .8"/>
<path d="M202.2 143.5v.5M203.6 143.3l-1.4 .2M203.6 143.3v.4l-1.4 .3M203.9 155l-1.5 .4 .2 .3M203.9 155l.3 .4M203.9 155v2M203.9 157l.3 .4M203.9 157l-1.3 .3M204.2 155.4v2M204.6 142.2l-1.4 .4 .4 .7M204.6 142.6l-1.2 .3M204.6 142.2l.8 .6"/>
<path d="M204.6 142.2v.4M204.6 142.6l.8 .7M205.4 142.8v.5M206.6 142.4l-1.2 .4M206.6 142.4v.4l-1.2 .5M206.9 141.1l-1.1 .6 .8 .7M206.9 141.5l-.8 .5M206.9 141.1l1.1 .5M206.9 141.1v.4M206.9 141.5l1.1 .5M208 141.6v.4M208.3 140l-.3 .6"/>
<path d="M208.3 140l1.4 .3M208.8 148.4l-.6 .1 .5 .9 .6-.1a3.6 3.6 0 0 1-1.4 4.4l-1.7 1-2 .7M208.8 140.9l-.8 .7M208.8 140.9v.4l-.8 .7M208.8 148.4v1M209.6 150.6v1.9a4.8 4.8 0 0 1-3.4 4.1l-2 .8M56.4 175.7a4.6 4.6 0 0 0 2.8 5.2 14 14 0 0 0 13.8-.8 4.3 4.3 0 0 0 1.7-4.4M57.2 173.5a3.7 3.7 0 0 0 1.3 5.6 13.7 13.7 0 0 0 14.5-.4 3.5 3.5 0 0 0 .9-5.2M57.2 161.5v13.9a4.5 4.5 0 0 0 3 3.7 12.7 12.7 0 0 0 12.2-1 3.7 3.7 0 0 0 1.5-2.7v-13.9M59.6 178.8a12.3 12.3 0 0 0 11.8 0M71.4 161.5l.4 .6M71.4 161.5l-2.1 .5"/>
<path d="M194.9 162.5a2.96 2.96 0 0 0 2.2 3.4 8.3 8.3 0 0 0 8.1-1l.6-1 .1-1.4M195.7 160.9a7.9 7.9 0 0 1 9.4 0 2.21 2.21 0 0 1-.6 3.7 8.2 8.2 0 0 1-8.7-.3 2.13 2.13 0 0 1-.1-3.4zM197.4 170.5a1.22 1.22 0 0 0 1.6 1 1.25 1.25 0 0 0 1.6-1M198.2 161.8a1.01 1.01 0 0 1 1.6 0M198.2 161.7l.9-.1 .7 .1M198.2 169.7a.82 .82 0 0 0-.8 .9 .82 .82 0 0 0 1 .7 1.66 1.66 0 0 0 2.1-.8M198.2 167.5v2.4a.91 .91 0 0 0 1.6 0v-2.4M198.2 169.8a.87 .87 0 0 0 .7 .7 .87 .87 0 0 0 .9-.4v-.3M198.2 161.5a.99 .99 0 0 1 1.6 .2 1.03 1.03 0 0 1-1.7 .1zM198.4 167.2a.7 .7 0 0 1 1.2 .3 .64 .64 0 0 1-.7 .3 .64 .64 0 0 1-.5-.6zM198.5 167.1l-.3 .3a.88 .88 0 0 0 .8 .5 .88 .88 0 0 0 .8-.4l-.3-.4M199.8 169.7l.6 .5 .1 .3"/>
<path d="M200.2 172.1a1.72 1.72 0 0 0 2.7 .8l.4-.3 .1-.5M201 163.4a1.02 1.02 0 0 1 1.6 0M201 163.3h1.6M201 171.3a.77 .77 0 0 0-.7 .7 .77 .77 0 0 0 .5 .8 2 2 0 0 0 2.5-.5v-.4l-.7-.6M201 169.1v2.4a.95 .95 0 0 0 1.6 0v-2.4M201 171.4v.1a.85 .85 0 0 0 .8 .6 .85 .85 0 0 0 .8-.7M201 163.1a1.09 1.09 0 0 1 1.7 .3 1.03 1.03 0 0 1-1.7 0zM201.3 168.7a.7 .7 0 0 1 1.2 .4 .79 .79 0 0 1-1.3-.2zM201.3 168.7a.39 .39 0 0 0-.3 .5 .39 .39 0 0 0 .5 .3l.9-.1 .2-.3M202.3 168.7l.3 .4M106.2 203.7h185"/>
</g>
<g fill="none" stroke="#000" stroke-width=".21" stroke-dasharray="6.3 1.3 1.3 1.3 1.3 1.3">
<path d="M187.7 31.7l5.2 3.1M189.2 30a5.6 5.6 0 0 1-2.3 3.9M204 48.7h-.1M211.5 45.5l5.5 3.1M218 49.3l4.5 2.6M227.4 54.7l1.8 1M231.6 54.3a1.5 1.5 0 0 0-.7-1.6 1.5 1.5 0 0 0-1.7 .1M200.4 157.8v4.7M198.2 169.8l.2 .4M198.4 162a.99 .99 0 0 0 1.4-.3 .94 .94 0 0 0-.8-.5 .94 .94 0 0 0-.8 .6l.2 .2M198.4 170.2a.95 .95 0 0 0 1.4-.4M199 161.7v.5"/>
<path d="M199 166.4v.9M201 171.5l.3 .3M201.2 163.7a.99 .99 0 0 0 1.5-.4 .94 .94 0 0 0-.9-.5 .94 .94 0 0 0-.8 .6l.2 .3M201.3 171.8a.95 .95 0 0 0 1.3-.3M201.8 169v-2.6M201.8 163.8v-.5"/>
</g>
<path d="M194.9 163.3a3.3 3.3 0 0 0 2.7 2.8 8 8 0 0 0 7.6-1.3l.5-.6 .2-.9" fill="none" stroke="#000" stroke-width=".21" stroke-dasharray="6.3 1.3 1.3 1.3 1.3 1.3" stroke-dashoffset="2.6"/>
<path d="M226.7 57.2a1.5 1.5 0 0 0 .7 1.5 1.5 1.5 0 0 0 1.8-.2 5.5 5.5 0 0 0 2.4-4.2" fill="none" stroke="#000" stroke-width=".21" stroke-dasharray="6.3 1.3 1.3 1.3 1.3 1.3" stroke-dashoffset="5.1"/>
<path d="M200.4 77.7v8.6" fill="none" stroke="#000" stroke-width=".21" stroke-dasharray="6.3 1.3 1.3 1.3 1.3 1.3" stroke-dashoffset="5.2"/>
<path d="M200.4 100.7v12.9" fill="none" stroke="#000" stroke-width=".21" stroke-dasharray="6.3 1.3 1.3 1.3 1.3 1.3" stroke-dashoffset="3.1"/>
<path d="M201.9 39.9l8.4 4.9M200.4 117.7v9.8" fill="none" stroke="#000" stroke-width=".21" stroke-dasharray="6.3 1.3 1.3 1.3 1.3 1.3" stroke-dashoffset="4.6"/>
<path d="M200.4 131.4v10.6" fill="none" stroke="#000" stroke-width=".21" stroke-dasharray="6.3 1.3 1.3 1.3 1.3 1.3" stroke-dashoffset="4.2"/>
<path d="M200.4 143.3v11.2" fill="none" stroke="#000" stroke-width=".21" stroke-dasharray="6.3 1.3 1.3 1.3 1.3 1.3" stroke-dashoffset="3.9"/>
<g fill="none" stroke="#000" stroke-width=".21">
<path d="M6.5 12.7h108.8v75.8h-108.8zM6.5 19.7h108.8M22.1 12.7v75.8M43.4 12.7v75.8M103.3 12.7v75.8M6.5 26.2h108.8M6.5 31.6h108.8M6.5 36.9h108.8M184.7 31.2l-10.7 .4M220 26.8l-3.3 16.2M233.5 26.3l-11.4 20.9M6.5 43.3h108.8"/>
<path d="M6.5 49.8h108.8M6.5 55.2h108.8M174 59.2l24.9 .7M216.8 40.9l.7 .2-.8 1.9zM222.8 45.2l.6 .4-1.3 1.6zM252.8 43.1l-25.6 8M6.5 60.6h108.8M6.5 67h108.8M6.5 72.3h108.8M6.5 77.7h108.8M6.5 83.1h108.8M173.6 83.7l15.2 6.6"/>
<path d="M187.1 89.2l1.7 1.1-1.9-.5zM173.7 103.8l16.2 6.2M173.9 121.3l19.6 4.5M173.9 135.3l19.6 3.3M191.5 137.9l2 .7h-2.1zM191.6 125l1.9 .8-2-.1zM174 151.4l20.2 1.3M195.8 162.7l-22.2 9.7M203 172.3l25.9 1.7M137.6 187.7h153.6M137.6 191.7h153.6M137.6 199.7h153.6"/>
<path d="M152.8 183.7v20M200.7 183.7v4M210 183.7v4M211.3 191.7v12M230.4 191.7v12M263.2 183.7v20M272.8 183.7v8M276.4 195.6h.1M281.4 195.6v4.1M282.6 197.7h7.8M282.6 197.1l3-.9v3l-3-.8zM285 195.6h.1"/>
<path d="M288.4 195.8v3.8M291.2 195.6l-153.6 .1"/>
<circle cx="169" cy="31.7" r="5"/>
<circle cx="221" cy="22" r="5"/>
<circle cx="235.9" cy="22" r="5"/>
<circle cx="169" cy="59" r="5"/>
<circle cx="257.5" cy="41.6" r="5"/>
<circle cx="169" cy="81.8" r="5"/>
<circle cx="169" cy="102.1" r="5"/>
<circle cx="169" cy="134.5" r="5"/>
<circle cx="169" cy="120.3" r="5"/>
<circle cx="169" cy="151.1" r="5"/>
<circle cx="169" cy="174.3" r="5"/>
<circle cx="233.9" cy="174.3" r="5"/>
<circle cx="288.4" cy="197.7" r="1.74"/>
<circle cx="288.4" cy="197.7" r=".93"/>
</g>
<path d="M186.9 38.4l12.8 7.4M187.6 38.8v28.8M187.6 38.8l.4 1.7h-.7zM186.9 67.2l12.8 7.3M187.3 66h.7l-.4 1.6z" fill="none" stroke="#808080" stroke-width=".21"/>
<path d="M291.2 191.7h-28v12" fill="none" stroke="#000" stroke-width=".35"/>
<path d="M6.7 12.9h284.5v190.8h-284.5zM137.6 183.7v20M291.2 183.7h-185v20" fill="none" stroke="#000" stroke-width=".5"/>
<path d="M272.8 195.6h.1M276.4 199.7v4M285 199.7v4" fill="none" stroke="#c0c0c0" stroke-width=".21"/>
<path d="M187.1 89.2l1.7 1.1-1.9-.5zM189.7 109.9v.1a.22 .22 0 0 0 .1 .2 .22 .22 0 0 0 .3-.1l-.2-.1 .2 .1a.24 .24 0 0 0-.1-.3 .24 .24 0 0 0-.3 .1zM191.6 125l1.9 .8-2-.1zM191.5 137.9l2 .7h-2.1zM194.1 152.5l-.1 .1a.23 .23 0 0 0 .2 .3 .23 .23 0 0 0 .3-.2h-.3l.3-.1zM195.6 162.6v.3a.25 .25 0 0 0 .3 0 .25 .25 0 0 0 .1-.3l-.2 .1 .2-.1-.2-.1zM202.8 172.1l-.1 .2h.3h-.3a.24 .24 0 0 0 .3 .3 .24 .24 0 0 0 .2-.3 .24 .24 0 0 0-.4-.2zM198.8 59.7l-.1 .2a.23 .23 0 0 0 .2 .2 .23 .23 0 0 0 .2-.2h-.2h.2v-.2zM184.6 31a.22 .22 0 0 0 0 .4 .22 .22 0 0 0 .4-.2h-.3h.3l-.2-.2zM216.8 40.9l.7 .2-.8 1.9zM222.8 45.2l.6 .4-1.3 1.6zM227.1 50.9l-.1 .3 .2-.1-.2 .1a.23 .23 0 0 0 .3 .1 .23 .23 0 0 0 .1-.3 .23 .23 0 0 0-.3-.1z" fill="#000"/>
<g font-size="5.5">
<text x="218.5" y="23.8">11</text>
<text x="233.4" y="23.8">12</text>
<text x="167.8" y="33.5">5</text>
<text x="256.3" y="43.4">4</text>
<text x="167.8" y="60.8">6</text>
<text x="167.8" y="83.5">7</text>
<text x="167.8" y="103.9">8</text>
<text x="167.8" y="122">9</text>
<text x="167.8" y="136.3">2</text>
<text x="167.8" y="152.9">3</text>
<text x="166.6" y="176.1">10</text>
<text x="232.6" y="176.1">1</text>
</g>
<g font-size="3.5">
<text x="8.2" y="15.8">MONTAJ</text>
<text x="23" y="17.5">PARÇA KODU</text>
<text x="105.4" y="17.5">ADET</text>
<text x="12.1" y="19.3">NO</text>
<text x="13.5" y="24.3">1</text>
<text x="22.6" y="24.3">60206010345</text>
<text x="108.5" y="24.3">2</text>
<text x="13.5" y="30.2">2</text>
<text x="13.5" y="35.5">3</text>
<text x="22.6" y="30.2">80320232001</text>
<text x="22.6" y="35.5">60205000003</text>
<text x="108.5" y="30.2">1</text>
<text x="108.5" y="35.5">1</text>
<text x="13.5" y="41.4">4</text>
<text x="22.6" y="41.4">60204600119</text>
<text x="108.5" y="41.4">1</text>
<text x="13.5" y="47.9">5</text>
<text x="22.6" y="47.9">60204600118</text>
<text x="108.5" y="47.9">1</text>
<text x="13.5" y="53.8">6</text>
<text x="22.6" y="53.8">80400311101</text>
<text x="108.5" y="53.8">1</text>
<text x="13.5" y="59.1">7</text>
<text x="22.6" y="59.1">80090111001</text>
<text x="108.5" y="59.1">1</text>
<text x="13.5" y="65.1">8</text>
<text x="22.6" y="65.1">80120111001</text>
<text x="108.5" y="65.1">1</text>
<text x="13.5" y="71">9</text>
<text x="22.6" y="71">80120111002</text>
<text x="108.5" y="71">1</text>
<text x="12.7" y="76.3">10</text>
<text x="22.6" y="76.3">80190111004</text>
<text x="108.5" y="76.3">1</text>
<text x="12.7" y="81.7">11</text>
<text x="22.6" y="81.7">80190111001</text>
<text x="108.5" y="81.7">1</text>
<text x="12.7" y="87.1">12</text>
<text x="22.6" y="87.1">80190111002</text>
<text x="108.5" y="87.1">1</text>
</g>
<text font-size="3.5" fill="#808080" x="186.9" y="54.8" transform="rotate(-90 186.9 54.8)">176</text>
<g font-size="3.2">
<text x="153.6" y="186.8">80531003991</text>
<text x="153.6" y="190.8">MOTORLU FORM YÜKSEKLİK AYAR MEKANİZMASI</text>
<text x="210.7" y="186.6">-</text>
<text x="154.3" y="194.8">/</text>
<text x="154.3" y="198.8">/ HRC</text>
<text x="230.8" y="202.8">7640.80</text>
</g>
<g font-size="2.8">
<text x="263.7" y="186.7">Ü.Adet:</text>
<text x="263.9" y="190.5">Vers.:</text>
<text x="211.5" y="194.5">Hammadde Adı:</text>
<text x="138.3" y="202.6">SON KAYIT:</text>
<text x="163.4" y="202.6">25 Ocak 2024 Perşembe 23:02:49</text>
<text x="212.1" y="198.4">Sip. Ölçüsü:</text>
<text x="212.2" y="202.7">Ağırlık:</text>
</g>
<g font-size="2.6">
<text x="265.9" y="194.4">GENEL TOLERANS</text>
<text x="264.2" y="198.5">DIN 7168 m T</text>
<text x="264.3" y="202.6">ÖLÇEK</text>
<text x="278.5" y="202.6">1:10</text>
<text x="286.5" y="202.6">A4</text>
</g>
<g font-size="2.5">
<text x="138.3" y="186.4">Parça Kodu:</text>
<text x="138.3" y="190.5">Parça Adı:</text>
<text x="201.2" y="186.5">Ü.Kodu:</text>
<text x="138.3" y="194.5">Kaplama Şekli:</text>
<text x="138.3" y="198.6">Isıl İşlem:</text>
</g>
</svg>
